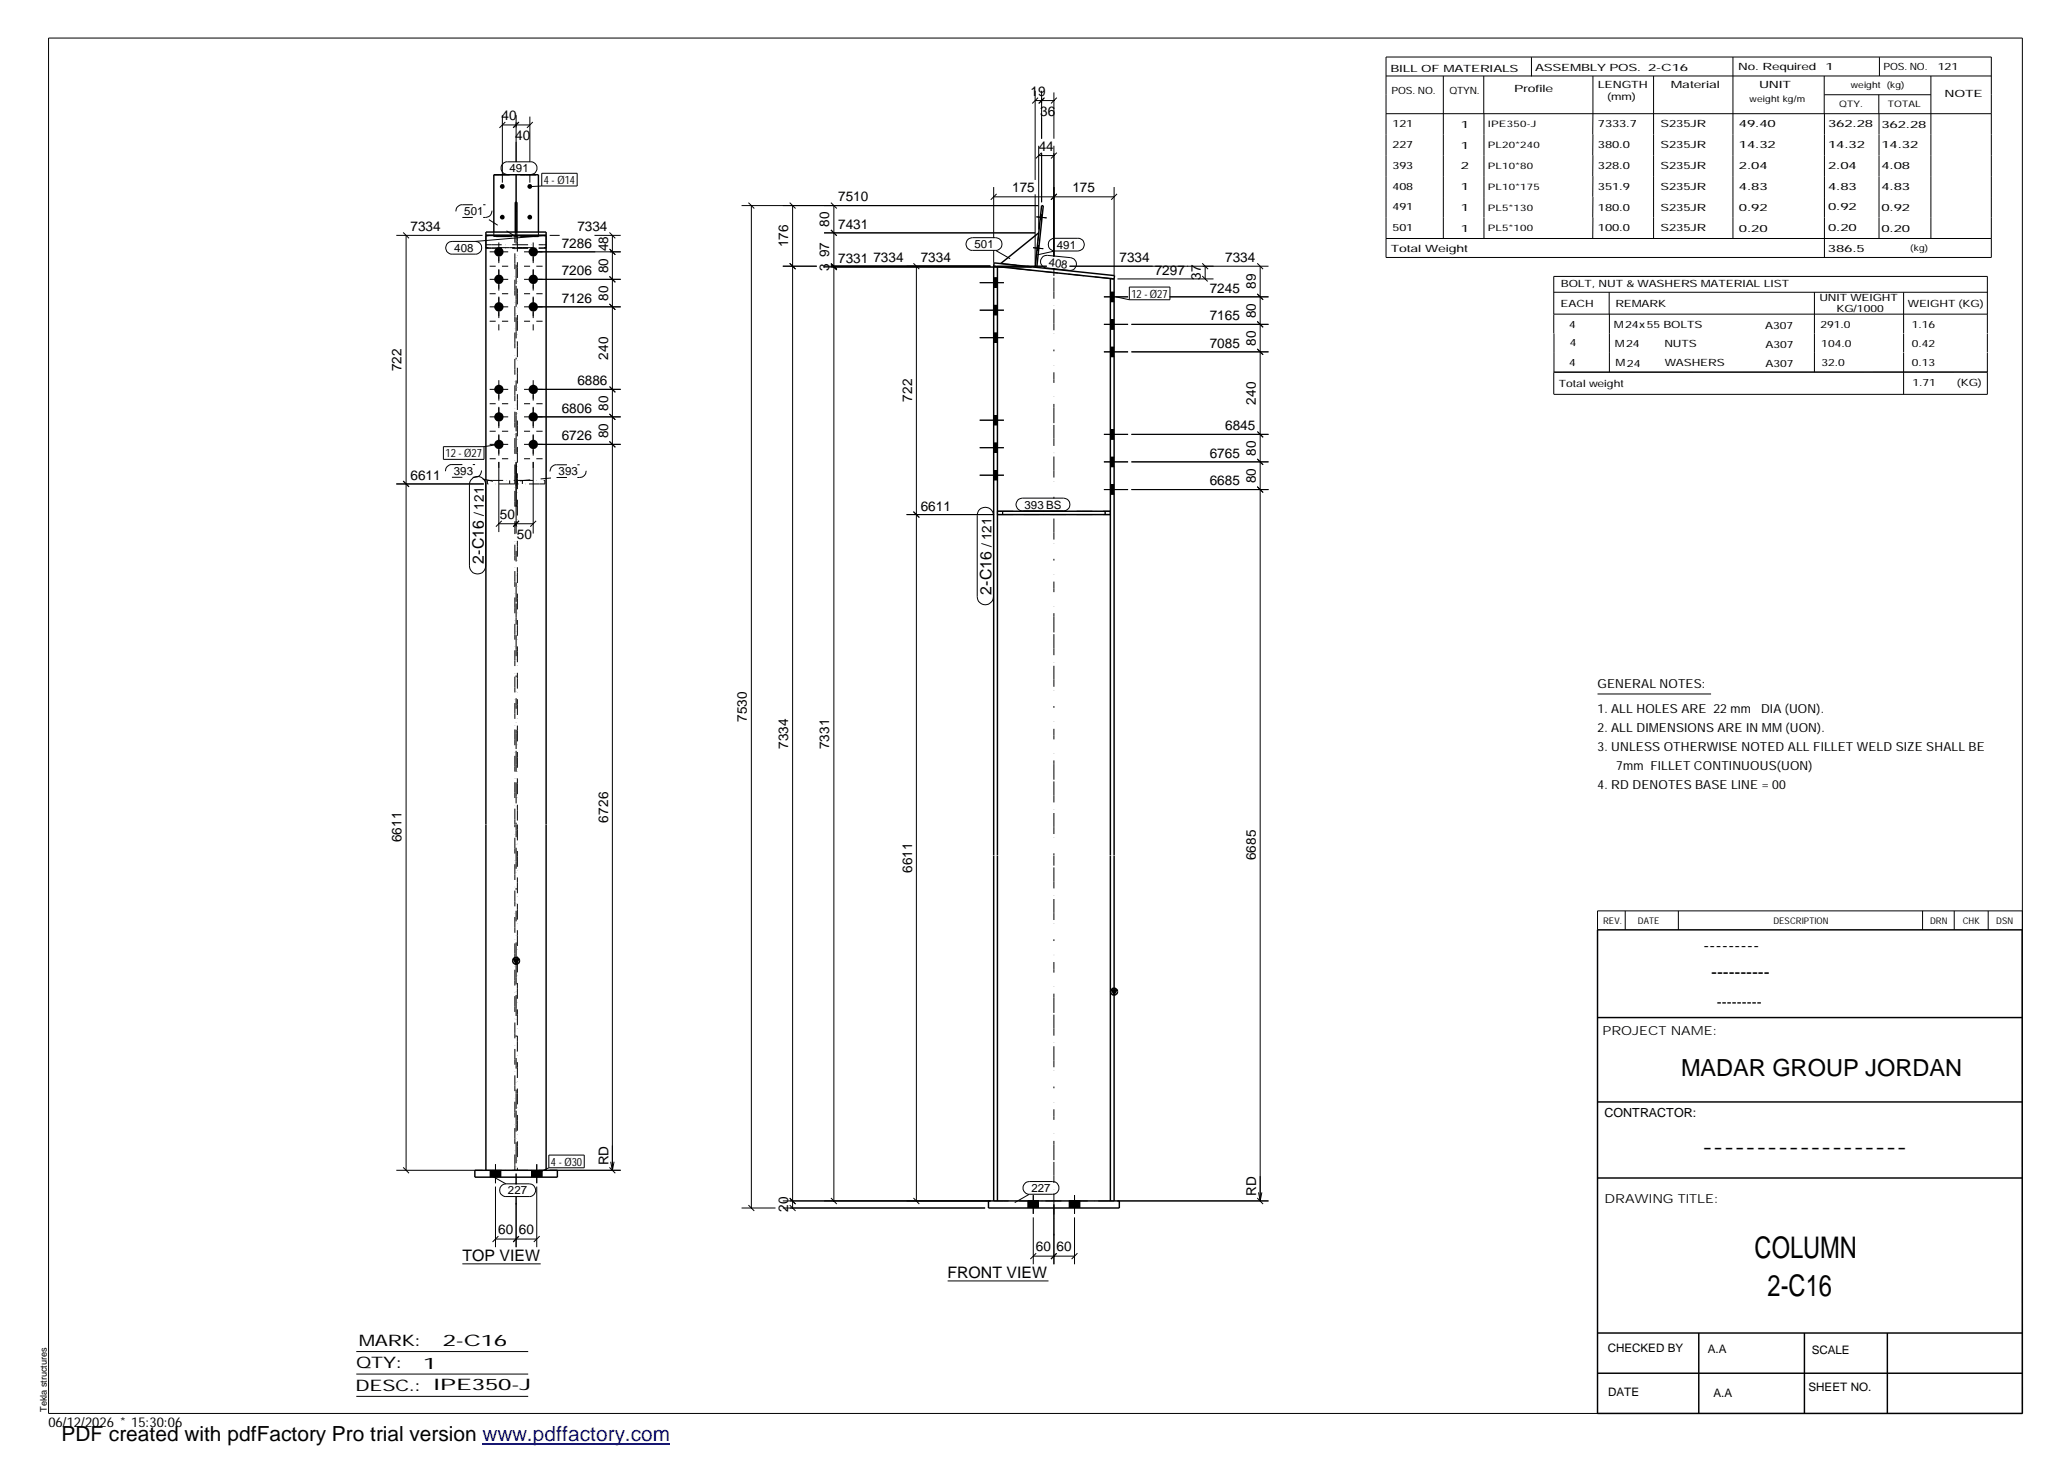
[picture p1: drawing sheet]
<svg xmlns="http://www.w3.org/2000/svg" width="420mm" height="297mm" viewBox="0 0 420 297" stroke-linecap="round" stroke-linejoin="round" font-family="sans-serif">
<g fill="none" stroke="#000" stroke-width=".2">
<path d="M9.9 7.7h401v279.5h-401zM210.3 18.4v18.2M210.9 19.8l-1.2 1.2M211.6 18.4v9.8M212.2 19.8l-1.2 1.2M214.1 18.8v9.4M214.7 19.8l-1.2 1.2M281.6 11.6h123v40.7h-123zM281.6 15.4h123M293.2 15.4v33.1M301.5 15.4v7.7M311.1 11.6v3.9"/>
<path d="M323.6 15.4v16.2M336 15.4v33.1M352.1 11.6v36.9M370.6 15.4v7.7M370.7 19.2h21.6M381.7 19.2v3.9M381.8 11.6v3.8M392.3 15.4v33.1M102.1 23.4v13.7M102.1 37.8v.2M102.1 25.4h5.6M102.4 33.1l.4-.2h5a1.29 1.29 0 0 1 1.3 1.3 1.29 1.29 0 0 1-1.3 1.3h-4.7a1.3 1.3 0 0 1-1.2-1 1.3 1.3 0 0 1 .5-1.4z"/>
<path d="M102.7 24.8l-1.2 1.2M104.3 25.9v.1M104.9 23.4v9.5M104.9 35.4v11.7M105.4 24.8l-1.1 1.2M105.4 24.8l-1.1 1.1M107.7 23.7v9.2M107.7 35.4v1.7M107.7 37.8v.2M108.2 24.8l-1.1 1.2M110.1 35.2h7.2v2.6h-7.2zM110.1 37.8l-2.4 .1"/>
<path d="M201.9 40h24.5M201.9 38v10.4M202.5 39.4l-1.2 1.2M210.3 20.4h3.8M210.3 39.5v14.1M211 31.6h3.1M211 29.6v17M211.6 31.1v10M211.6 31l-1.2 1.2M214.1 29.6v22.5M214.7 31l-1.2 1.2M214.7 39.4l-1.2 1.2"/>
<path d="M226.4 38v18M226.9 39.4l-1.1 1.2M281.6 23.1h123M301.5 23.1v25.4M323.6 31.6v4.2M323.6 35.8v4.2M370.7 23.1v29.2M381.8 23.1v25.4M80.5 47.8h17.5M81.9 47.2l1.2 1.2M82.5 47.8v190M90.9 49.4l.5-.3h.5h4.7a1.29 1.29 0 0 1 1.3 1.2 1.29 1.29 0 0 1-1.3 1.3h-4.7a1.31 1.31 0 0 1-1.2-.8 1.31 1.31 0 0 1 .2-1.4z"/>
<path d="M99.5 54.1h1.2M99.5 59.7h1.2M99.5 51.2h3.8M99.5 56.8h3.8M101.3 49.3v4.2M101.3 54.7v4.3M102 54.1h1.3M102 59.7h1.3M102.1 44.1v.2M106.5 54.1h1.2M106.5 59.7h1.2M106.5 51.2h19.6"/>
<path d="M106.5 56.8h19.6M107.7 44.1v.2M108.3 49.3v4.2M108.3 54.7v4.3M109 54.1h1.2M109 59.7h1.2M111 47.8l-14.4 1.3M111.7 47.8h2M120.8 47.8h5.3M123.8 56.2l1.2 1.1M123.8 50.6l1.2 1.2M123.8 47.2l1.2 1.2"/>
<path d="M124.4 47.8v190M150.7 41.8h60.2M152.1 41.2l1.1 1.2M152.7 41.8v203.6M159 54.1h6.9M160.4 53.5l1.2 1.2M160.4 41.2l1.2 1.2M161 41.8v203.6M167.4 54.1h33.8M167.4 54.3h42.2M167.4 47.3h42.9M168.8 53.7l1.2 1.1-1.1-1.1"/>
<path d="M168.8 53.5l1.2 1.2-1.1-1.1M168.8 46.7l1.2 1.2M168.8 41.2l1.2 1.2M169.4 41.8v202.2M185.6 53.5l1.2 1.2M186.2 54.1v189.9M196.6 48.7l1-.4h4.7a1.29 1.29 0 0 1 1.3 1.3 1.29 1.29 0 0 1-1.3 1.3h-4.7a1.31 1.31 0 0 1-1.2-.8 1.31 1.31 0 0 1 .2-1.4zM199.1 57.4h4.9M201.9 58.4h.7M201.9 56.5h.7M201.9 50.8v2.6M202.3 50.9l2.9 1.7"/>
<path d="M202.6 54.1h10.1M209.9 50.3l2.1 .2M210.6 44.1l2 .2M210.7 50.9h.3M210.7 49.9h.4M211.3 44.6h.4M211.4 43.6l.4 .1M211.9 52.1l1-.2 4.7 .5a1.3 1.3 0 0 1 1.1 1.4 1.3 1.3 0 0 1-1.4 1.1l-4.7-.5a1.29 1.29 0 0 1-1.2-.9 1.29 1.29 0 0 1 .5-1.4zM213.4 48.8l.6-.4h5a1.29 1.29 0 0 1 1.3 1.3 1.29 1.29 0 0 1-1.3 1.3h-4.7a1.31 1.31 0 0 1-1.2-.8 1.31 1.31 0 0 1 .3-1.4zM214.1 54.6v.1M214.3 51l-3.6 .8M217.3 54.1h40.4"/>
<path d="M225.6 59.4h.8M227 56.7h19.5M229.4 58.3h8.3v2.6h-8.3zM244.3 56.1l1.1 1.1M244.3 53.5l1.1 1.2M244.9 54.1v2.6M255.4 59.7l1.2 1.2M255.4 53.5l1.2 1.2M256 54.1v189.9M281.6 48.5h123M315.7 59.4h88.1M323.6 40v8.5"/>
<path d="M326.9 59.4v4.4M368.6 59.4v16.2M386.8 59.4v8.3M99.5 65.3h1.2M99.5 62.3h3.8M99.5 79.1h3.8M101.3 60.3v4.3M101.3 65.9v1.2M101.3 77.2v4.2M102 65.3h1.3M106.5 65.3h1.2M106.5 62.3h19.6"/>
<path d="M106.5 79.1h19.6M108.3 60.3v4.3M108.3 65.9v1.2M108.3 77.2v4.2M109 65.3h1.2M123.8 78.5l1.2 1.2-1.1-1.1M123.8 61.8l1.2 1.1M199.1 63h4.9M199.1 68.6h4.9M201.9 64h.7M201.9 62h.7M201.9 69.5h.7"/>
<path d="M201.9 67.7h.7M224.3 60.3h4.9M224.3 65.9h4.9M224.3 71.5h4.9M225.6 61.3h.8M225.6 66.9h.8M225.6 65h.8M225.6 72.5h.8M225.6 70.6h.8M226.7 60.3l2.7 .6M229.9 65.9h27.8M229.9 71.5h27.8"/>
<path d="M237.6 60.3h20.1M255.4 70.9l1.2 1.2M255.4 65.3l1.2 1.2M315.7 63.8h88.1M315.7 75.6h88.1h-88M315.7 67.8v7.8M327 63.8v11.8M386.8 67.8v3.8M386.8 71.7v8.4M403.8 67.7v-11.5h-88.1v11.5M403.8 67.8v3.8M403.8 71.7v8.4h-88.1v-4.5"/>
<path d="M80.5 98.3h17.8M81.9 97.7l1.2 1.2M90.1 90.7h8.2v2.6h-8.2zM96.1 97.1a1.64 1.64 0 0 1 2.6 1.4v16.5a1.65 1.65 0 0 1-1.7 1.6 1.65 1.65 0 0 1-1.6-1.6v-16.5l.1-.7zM99.5 82h1.2M99.5 87.6h1.2M99.5 93.2h1.2M99.5 84.7h3.8M99.5 90.3h3.8M101.3 82.7v4.3M101.3 88.3v4.3M101.3 93.8v14.3"/>
<path d="M101.3 90.3l-3 .4M102 82h1.3M102 87.6h1.3M102 93.2h1.3M104.9 93.9v14.5M106.5 82h1.2M106.5 87.6h1.2M106.5 93.2h1.2M106.5 84.7h19.6M106.5 90.3h19.6M108.3 82.7v4.3M108.3 88.3v4.3"/>
<path d="M108.3 93.8v14.6M109 82h1.2M109 87.6h1.2M109 93.2h1.2M123.8 89.7l1.2 1.2M123.8 84.1l1.2 1.2M199.1 85.4h4.9M199.1 91h4.9M199.1 96.5h4.9M201.9 86.3h.7M201.9 84.4h.7M201.9 91.9h.7"/>
<path d="M201.9 90h.7M201.9 97.5h.7M201.9 95.6h.7M224.3 88.3h4.9M224.3 93.8h4.9M224.3 99.5h4.9M225.6 89.2h.8M225.6 87.3h.8M225.6 94.8h.8M225.6 92.9h.8M225.6 98.5h.8M229.9 88.3h27.8"/>
<path d="M229.9 93.8h27.8M229.9 99.5h27.8M255.4 98.9l1.2 1.2M255.4 93.2l1.2 1.2M255.4 87.7l1.2 1.1M101.3 106.4h7M101.9 105.8l-1.1 1.2M105.5 105.8l-1.2 1.2M108.9 105.8l-1.2 1.2M184.2 104.5h17.8M185.6 104l1.2 1.1M199 103.5a1.67 1.67 0 0 1 1.8-.3 1.67 1.67 0 0 1 1 1.5v16.5a1.65 1.65 0 0 1-1.6 1.7 1.65 1.65 0 0 1-1.7-1.7v-16.5l.2-.6z"/>
<path d="M206.8 101.6l.9-.4h8.4a1.29 1.29 0 0 1 1.3 1.3 1.29 1.29 0 0 1-1.3 1.3h-8.4a1.31 1.31 0 0 1-1.2-.8 1.31 1.31 0 0 1 .3-1.4zM225.6 100.4h.8M324.6 141h23M330.2 185.1v3.8M341 185.1v3.8M390.6 185.1v3.8M397 185.1v3.8M403.9 185.1v3.8M410.9 185.1h-86.3v3.8M80.5 237.8h17.5M81.9 237.2l1.2 1.2M99.6 237.8v1.4"/>
<path d="M99.8 238.9l3 1.6M100.7 236.5v3.9M101.7 237.8v1.4M104.9 238.4v2.2M108 237.8v1.4M109.1 236.5v3.9M110.1 237.8v1.4M111.5 234.7h7.2v2.6h-7.2zM111.5 237.3l-2.4 1.1M111.7 237.8h14.4M123.8 237.2l1.2 1.2M124.1 236l.3 1.8"/>
<path d="M124.8 236l-.4 1.8M93.9 256.8h16M100.7 241.1v12.3M100.7 251.7h8.4M101.3 251.1l-1.2 1.2M101.9 240.9l.4-.3 .5-.1h4.7a1.29 1.29 0 0 1 1.3 1.3 1.29 1.29 0 0 1-1.3 1.3h-4.7a1.28 1.28 0 0 1-1.2-.8 1.28 1.28 0 0 1 .3-1.4zM104.9 243.1v10.3M105.5 251.1l-1.2 1.2 1.1-1.1M109.1 241.1v12.3M109.6 251.1l-1.1 1.2M150.7 245.4h6.9M152.1 244.8l1.1 1.2"/>
<path d="M159 245.4h41.2M159 244h42.2M160.4 244.8l1.2 1.2M160.4 243.4l1.2 1.2-1.1-1.1M168.8 243.4l1.2 1.2M185.6 243.4l1.2 1.2M208.4 240.3l.7-.2h4.8a1.29 1.29 0 0 1 1.3 1.2 1.29 1.29 0 0 1-1.3 1.3h-4.8a1.3 1.3 0 0 1-1.2-.9 1.3 1.3 0 0 1 .5-1.4zM208.9 244v1.4M209.1 242.6l-2.9 1.7M209.9 242.8v3.8M209.9 247.3v9.6M209.9 255.2h8.4"/>
<path d="M210.5 254.6l-1.2 1.2M211 244v1.4M214.1 244.7v12.2M214.7 254.6l-1.2 1.2 1.1-1.1M217.3 244v1.4M218.3 242.8v3.8M218.3 247.3v9.6M218.9 254.6l-1.2 1.2M219.4 244v1.4M227 244h30.7M255.4 243.4l1.2 1.2M255.7 242.3l.3 1.7"/>
<path d="M256.4 242.3l-.4 1.7M72.4 274.6h34.9M72.4 279.2h34.9M192.5 260.3h20.5M72.4 283.7h34.9"/>
</g>
<g fill="#000">
<path d="M104.3 194.8h1.1l-.5 1.1zM225.8 201.1h1.1l-.5 1z"/>
<path d="M201.9 56.5h.7v1.9h-.7z" fill-rule="evenodd"/>
<path d="M201.9 56.5h.7v1.9h-.7z" fill-rule="evenodd"/>
<path d="M210.7 49.9h.4l-.1 1h-.3z" fill-rule="evenodd"/>
<path d="M210.7 49.9h.4l-.1 1h-.3z" fill-rule="evenodd"/>
<path d="M211.4 43.6l.4 .1-.1 .9h-.4z" fill-rule="evenodd"/>
<path d="M211.4 43.6l.4 .1-.1 .9h-.4z" fill-rule="evenodd"/>
<path d="M201.9 62h.7v2h-.7z" fill-rule="evenodd"/>
<path d="M201.9 62h.7v2h-.7z" fill-rule="evenodd"/>
<path d="M201.9 67.7h.7v1.8h-.7z" fill-rule="evenodd"/>
<path d="M201.9 67.7h.7v1.8h-.7z" fill-rule="evenodd"/>
<path d="M225.6 59.4h.8v1.9h-.8z" fill-rule="evenodd"/>
<path d="M225.6 59.4h.8v1.9h-.8z" fill-rule="evenodd"/>
<path d="M225.6 65h.8v1.9h-.8z" fill-rule="evenodd"/>
<path d="M225.6 65h.8v1.9h-.8z" fill-rule="evenodd"/>
<path d="M225.6 70.6h.8v1.9h-.8z" fill-rule="evenodd"/>
<path d="M225.6 70.6h.8v1.9h-.8z" fill-rule="evenodd"/>
<path d="M201.9 84.4h.7v1.9h-.7z" fill-rule="evenodd"/>
<path d="M201.9 84.4h.7v1.9h-.7z" fill-rule="evenodd"/>
<path d="M201.9 90h.7v1.9h-.7z" fill-rule="evenodd"/>
<path d="M201.9 90h.7v1.9h-.7z" fill-rule="evenodd"/>
<path d="M201.9 95.6h.7v1.9h-.7z" fill-rule="evenodd"/>
<path d="M201.9 95.6h.7v1.9h-.7z" fill-rule="evenodd"/>
<path d="M225.6 87.3h.8v1.9h-.8z" fill-rule="evenodd"/>
<path d="M225.6 87.3h.8v1.9h-.8z" fill-rule="evenodd"/>
<path d="M225.6 92.9h.8v1.9h-.8z" fill-rule="evenodd"/>
<path d="M225.6 92.9h.8v1.9h-.8z" fill-rule="evenodd"/>
<path d="M225.6 98.5h.8v1.9h-.8z" fill-rule="evenodd"/>
<path d="M225.6 98.5h.8v1.9h-.8z" fill-rule="evenodd"/>
<path d="M99.6 237.8h2.1v1.4h-2.1z" fill-rule="evenodd"/>
<path d="M99.6 237.8h2.1v1.4h-2.1z" fill-rule="evenodd"/>
<path d="M108 237.8h2.1v1.4h-2.1z" fill-rule="evenodd"/>
<path d="M108 237.8h2.1v1.4h-2.1z" fill-rule="evenodd"/>
<path d="M208.9 244h2.1v1.4h-2.1z" fill-rule="evenodd"/>
<path d="M208.9 244h2.1v1.4h-2.1z" fill-rule="evenodd"/>
<path d="M217.3 244h2.1v1.4h-2.1z" fill-rule="evenodd"/>
<path d="M217.3 244h2.1v1.4h-2.1z" fill-rule="evenodd"/>
<circle cx="102" cy="37.9" r=".5"/>
<circle cx="107.6" cy="37.9" r=".5"/>
<circle cx="101.4" cy="56.8" r=".95"/>
<circle cx="101.4" cy="51.2" r=".95"/>
<circle cx="102.1" cy="44.1" r=".49"/>
<circle cx="107.6" cy="44.1" r=".49"/>
<circle cx="108.4" cy="56.8" r=".95"/>
<circle cx="108.4" cy="51.2" r=".95"/>
<circle cx="101.4" cy="62.4" r=".94"/>
<circle cx="101.4" cy="79.1" r=".94"/>
<circle cx="108.4" cy="62.4" r=".94"/>
<circle cx="108.4" cy="79.1" r=".94"/>
<circle cx="101.4" cy="90.3" r=".94"/>
<circle cx="101.4" cy="84.7" r=".94"/>
<circle cx="108.4" cy="90.3" r=".94"/>
<circle cx="108.4" cy="84.7" r=".94"/>
</g>
<g fill="none" stroke="#000" stroke-width=".3">
<path d="M98.7 47.8h12.3M100.3 47.1v-11.6h9.1v11.6M104.7 47.1v-6h.3v6M201.9 54.1l.7 .1v119.5M201.9 54.1v119.6M201.9 54.1l.1-.7 24.4 2.6v.7M201.9 54.1l24.5 2.6M210.3 54.3l1.3-12.5h.4l-1.3 12.5M211 47.3l-7.7 6.2M226.4 56.7l-.8-.1v117.1M226.4 56.7v117M202.6 103.9h23"/>
<path d="M202.6 104.5h23M201.9 173.8v70.2M202.6 173.8v70.2M225.6 173.8v70.2M226.4 173.8v70.2M104.3 194.8h1.1l-.5 1.1zM324.6 188.9h86.2l.1 98.3h-86.3zM225.8 201.1h1.1l-.5 1zM324.6 206.7h86.3M96.5 237.8h16.7v1.4h-16.7zM98.7 237.8v-190.7h12.3v190.7M324.6 239.3h86.3"/>
<path d="M324.6 223.9h86.3M200.8 244h26.6v1.4h-26.6zM324.6 270.8h86.3M324.6 279h86.3M345.1 270.8v16.4M366.6 270.8v16.4M383.5 270.8v16.4"/>
<circle cx="104.8" cy="195.2" r=".7"/>
<circle cx="226.3" cy="201.5" r=".7"/>
</g>
<g fill="none" stroke="#000" stroke-width=".2" stroke-dasharray="1.1 0 2.1 .7 0 1.4" stroke-linecap="butt">
<path d="M100.3 35.5h9.1M98.7 50.4h12.3M98.7 47.8v2.6M98.7 49.7h12.3M100.3 48h9.1M100.3 48.1v-.1M100.3 47.1v1M104.6 47.9h-5.9M104.6 50.3h-5.9M104.7 48h.3M104.7 47.3h.3M104.7 47.1v.9"/>
<path d="M105 47.1v.9M105.1 47.9v59M105.1 50.3h5.9M105.1 47.9h5.9M109.4 48.1v-.1M109.4 47.1v1M109.4 48.1h-9.1M111 47.8v2.6M203.3 53.5l7 .8M210.3 54.3h.4M210.3 54.3l.7-7M225.6 56.6l-23-2.4"/>
<path d="M99 98.3v-.7M99 97.6h5.6M103.5 97.6v.7M104.6 98.3h-5.6M104.6 97.6v.7M105.1 97.6h5.6M105.1 98.3v-.7M106.1 97.6v.7M110.7 97.6v.7M110.7 98.3h-5.6M104.6 102.9v-55M105.1 109.9v57.6"/>
<path d="M202.6 104.5h23M202.6 103.9h23M202.6 104.5v-.6M203.7 104.5v-.6M224.5 104.5v-.6M225.6 104.5v-.6M225.6 103.9v.6M104.6 167.5v-61.6M105.1 167.5v70.3M98.7 237.8h12.3M104.6 237.8v-70.3M226.4 244h-24.5"/>
</g>
<path d="M214.1 52.1v-3.7M104.9 106.9v-1M104.9 102.9v-60.8M214.1 101.3v-46.7M104.9 167.5v-57.6M214.1 173.7v-70M104.9 244.8v-1.7M104.9 240.6v-73.1M214.1 251v-77.2" fill="none" stroke="#000" stroke-width=".2" stroke-dasharray=".4 3.2 0 .7 1.4 0 2.8 .7 0 1.4 1.4 0 2.8" stroke-linecap="butt"/>
<g fill="none" stroke="#000" stroke-width=".2" stroke-dasharray="2.1 2.1" stroke-linecap="butt">
<path d="M93.9 44.2h4.7M93.9 41.6h4.7M93.9 41.6a1.29 1.29 0 0 0-1.3 1.3 1.29 1.29 0 0 0 1.3 1.3M98.6 44.2a1.29 1.29 0 0 0 1.3-1.3 1.29 1.29 0 0 0-1.3-1.3M104.7 48l-6.1-3.8M91.8 97h4.7M91.8 94.4h4.7M91.8 94.4a1.29 1.29 0 0 0-1.3 1.3 1.29 1.29 0 0 0 1.3 1.3M96.5 97a1.29 1.29 0 0 0 1.3-1.3 1.29 1.29 0 0 0-1.3-1.3M100.2 97.8l-3.7-.8M105.6 97.7l7.5-.7M113.1 97h4.7"/>
<path d="M113.1 94.4h4.7M113.1 94.4a1.29 1.29 0 0 0-1.3 1.3 1.29 1.29 0 0 0 1.3 1.3M117.8 97a1.29 1.29 0 0 0 1.3-1.3 1.29 1.29 0 0 0-1.3-1.3"/>
</g>
<path d="M98 293.3h38.2" fill="none" stroke="#00f" stroke-width=".3"/>
<g font-size="6.1">
<text x="356.5" y="255.5">COLUMN</text>
<text x="359.1" y="263.3">2-C16</text>
</g>
<text font-size="4.8" x="341.5" y="218.6">MADAR GROUP JORDAN</text>
<text font-size="4.2" x="12.5" y="292.7">PDF created with pdfFactory Pro trial version www.pdffactory.com</text>
<g font-size="3.6">
<text x="346.1" y="193.2">---------</text>
<text x="347.7" y="198.6">----------</text>
<text x="345.8" y="234.2">-------------------</text>
</g>
<g font-size="3.2">
<text x="98.3" y="114.5" transform="rotate(-90 98.3 114.5)">2-C16</text>
<text x="201.5" y="120.8" transform="rotate(-90 201.5 120.8)">2-C16</text>
<text x="93.9" y="256.3">TOP VIEW</text>
<text x="192.5" y="259.7">FRONT VIEW</text>
<text x="72.9" y="273.5">MARK:</text>
<text x="90" y="273.5">2-C16</text>
<text x="72.4" y="278">QTY:</text>
<text x="86" y="278.1">1</text>
<text x="72.2" y="282.6">DESC.:</text>
<text x="88.1" y="282.4">IPE350-J</text>
</g>
<text font-size="3" x="348.8" y="204.5">---------</text>
<g font-size="2.8">
<text x="209.4" y="19.5">19</text>
<text x="211.3" y="23.5">36</text>
<text x="101.9" y="24.4">40</text>
<text x="104.7" y="28.4">40</text>
<text x="211" y="30.7">44</text>
<text x="170.3" y="40.9">7510</text>
<text x="205.7" y="39.1">175</text>
<text x="217.9" y="39.1">175</text>
<text x="83.4" y="47">7334</text>
<text x="117.3" y="47">7334</text>
<text x="168.5" y="46.1" transform="rotate(-90 168.5 46.1)">80</text>
<text x="170.3" y="46.5">7431</text>
<text x="114.1" y="50.3">7286</text>
<text x="123.5" y="51" transform="rotate(-90 123.5 51)">48</text>
<text x="160.1" y="50.3" transform="rotate(-90 160.1 50.3)">176</text>
<text x="168.5" y="52.3" transform="rotate(-90 168.5 52.3)">97</text>
<text x="170.3" y="53.5">7331</text>
<text x="177.5" y="53.2">7334</text>
<text x="187.1" y="53.2">7334</text>
<text x="227.5" y="53.2">7334</text>
<text x="248.9" y="53.2">7334</text>
<text x="114.1" y="55.9">7206</text>
<text x="123.5" y="55.5" transform="rotate(-90 123.5 55.5)">80</text>
<text x="168.5" y="55" transform="rotate(-90 168.5 55)">3</text>
<text x="234.6" y="55.8">7297</text>
<text x="244" y="56.9" transform="rotate(-90 244 56.9)">37</text>
<text x="245.8" y="59.5">7245</text>
<text x="255.1" y="58.7" transform="rotate(-90 255.1 58.7)">89</text>
<text x="114.1" y="61.5">7126</text>
<text x="123.5" y="61.1" transform="rotate(-90 123.5 61.1)">80</text>
<text x="245.8" y="65.1">7165</text>
<text x="255.1" y="64.7" transform="rotate(-90 255.1 64.7)">80</text>
<text x="245.8" y="70.7">7085</text>
<text x="255.1" y="70.3" transform="rotate(-90 255.1 70.3)">80</text>
<text x="81.6" y="75.4" transform="rotate(-90 81.6 75.4)">722</text>
<text x="123.5" y="73.1" transform="rotate(-90 123.5 73.1)">240</text>
<text x="114.1" y="83.8">6806</text>
<text x="117.3" y="78.3">6886</text>
<text x="123.5" y="83.5" transform="rotate(-90 123.5 83.5)">80</text>
<text x="185.3" y="81.6" transform="rotate(-90 185.3 81.6)">722</text>
<text x="255.1" y="82.2" transform="rotate(-90 255.1 82.2)">240</text>
<text x="114.1" y="89.4">6726</text>
<text x="123.5" y="89.1" transform="rotate(-90 123.5 89.1)">80</text>
<text x="248.9" y="87.4">6845</text>
<text x="245.8" y="93">6765</text>
<text x="255.1" y="92.6" transform="rotate(-90 255.1 92.6)">80</text>
<text x="83.4" y="97.5">6611</text>
<text x="245.8" y="98.6">6685</text>
<text x="255.1" y="98.2" transform="rotate(-90 255.1 98.2)">80</text>
<text x="98.3" y="104.9" transform="rotate(-90 98.3 104.9)">/ 121</text>
<text x="101.6" y="105.5">50</text>
<text x="187.1" y="103.7">6611</text>
<text x="105" y="109.5">50</text>
<text x="201.5" y="111.2" transform="rotate(-90 201.5 111.2)">/ 121</text>
<text x="151.7" y="146.7" transform="rotate(-90 151.7 146.7)">7530</text>
<text x="160.1" y="152.2" transform="rotate(-90 160.1 152.2)">7334</text>
<text x="168.5" y="152.3" transform="rotate(-90 168.5 152.3)">7331</text>
<text x="123.5" y="167.1" transform="rotate(-90 123.5 167.1)">6726</text>
<text x="81.6" y="171.1" transform="rotate(-90 81.6 171.1)">6611</text>
<text x="185.3" y="177.4" transform="rotate(-90 185.3 177.4)">6611</text>
<text x="255.1" y="174.8" transform="rotate(-90 255.1 174.8)">6685</text>
<text x="123.6" y="236.8" transform="rotate(-90 123.6 236.8)">RD</text>
<text x="255.2" y="243" transform="rotate(-90 255.2 243)">RD</text>
<text x="101.2" y="250.8">60</text>
<text x="105.4" y="250.8">60</text>
<text x="160.1" y="246.3" transform="rotate(-90 160.1 246.3)">20</text>
<text x="210.5" y="254.2">60</text>
<text x="214.7" y="254.2">60</text>
<text x="9.8" y="290">06/12/2026 * 15:30:06</text>
</g>
<g font-size="2.5">
<text x="324.6" y="139.9">GENERAL NOTES:</text>
<text x="324.6" y="148.7">2. ALL DIMENSIONS ARE IN MM (UON).</text>
<text x="324.6" y="144.9">1. ALL HOLES ARE 22 mm</text>
<text x="357.8" y="144.9">DIA (UON).</text>
<text x="324.6" y="152.5">3. UNLESS OTHERWISE NOTED ALL FILLET WELD SIZE SHALL BE</text>
<text x="324.6" y="160.2">4. RD DENOTES BASE LINE = 00</text>
<text x="328.4" y="156.4">7mm FILLET CONTINUOUS(UON)</text>
<text x="325.6" y="210.3">PROJECT NAME:</text>
<text x="326" y="226.9">CONTRACTOR:</text>
<text x="326" y="244.4">DRAWING TITLE:</text>
</g>
<g font-size="2.4">
<text x="326.7" y="274.7">CHECKED BY</text>
<text x="347" y="275">A.A</text>
<text x="368.1" y="275.1">SCALE</text>
<text x="326.7" y="283.6">DATE</text>
<text x="348.1" y="283.9">A.A</text>
<text x="367.5" y="282.6">SHEET NO.</text>
</g>
<g font-size="2.3">
<text x="103.5" y="35">491</text>
<text x="110.5" y="37.4">4 - Ø14</text>
<text x="94.3" y="43.8">501</text>
<text x="92.3" y="51.2">408</text>
<text x="198" y="50.4">501</text>
<text x="214.7" y="50.6">491</text>
<text x="213" y="54.1" transform="rotate(6 213 54.1)">408</text>
<text x="229.9" y="60.5">12 - Ø27</text>
<text x="90.5" y="92.9">12 - Ø27</text>
<text x="92.2" y="96.5">393</text>
<text x="113.5" y="96.6">393</text>
<text x="208.2" y="103.4">393 BS</text>
<text x="111.9" y="236.9">4 - Ø30</text>
<text x="103.2" y="242.7">227</text>
<text x="209.5" y="242.2">227</text>
</g>
<g font-size="2">
<text x="282.5" y="14.6">BILL OF MATERIALS</text>
<text x="311.9" y="14.4">ASSEMBLY POS.</text>
<text x="324.6" y="17.9">LENGTH</text>
<text x="334.9" y="14.4">2-C16</text>
<text x="339.5" y="17.9">Material</text>
<text x="353.1" y="14.2">No. Required</text>
<text x="357.4" y="17.9">UNIT</text>
<text x="370.9" y="14.2">1</text>
<text x="382.7" y="14.2">POS. NO.</text>
<text x="393.7" y="14.3">121</text>
<text x="282.7" y="19.1">POS. NO.</text>
<text x="294.5" y="19">QTYN.</text>
<text x="307.6" y="18.7">Profile</text>
<text x="326.5" y="20.4">(mm)</text>
<text x="395.1" y="19.6">NOTE</text>
<text x="282.9" y="25.8">121</text>
<text x="296.8" y="26">1</text>
<text x="324.7" y="25.9">7333.7</text>
<text x="337.4" y="25.9">S235JR</text>
<text x="353.3" y="25.9">49.40</text>
<text x="371.4" y="25.9">362.28</text>
<text x="382.3" y="25.9">362.28</text>
<text x="282.9" y="30">227</text>
<text x="282.9" y="34.3">393</text>
<text x="296.8" y="30.2">1</text>
<text x="296.8" y="34.4">2</text>
<text x="324.7" y="30.1">380.0</text>
<text x="324.7" y="34.4">328.0</text>
<text x="337.4" y="30.1">S235JR</text>
<text x="337.4" y="34.3">S235JR</text>
<text x="353.3" y="30.1">14.32</text>
<text x="353.3" y="34.4">2.04</text>
<text x="371.4" y="30.1">14.32</text>
<text x="371.4" y="34.3">2.04</text>
<text x="382.3" y="30.2">14.32</text>
<text x="382.3" y="34.4">4.08</text>
<text x="282.9" y="38.5">408</text>
<text x="296.8" y="38.6">1</text>
<text x="324.7" y="38.6">351.9</text>
<text x="337.4" y="38.6">S235JR</text>
<text x="353.3" y="38.6">4.83</text>
<text x="371.4" y="38.6">4.83</text>
<text x="382.3" y="38.6">4.83</text>
<text x="282.9" y="42.7">491</text>
<text x="282.9" y="46.9">501</text>
<text x="296.8" y="42.9">1</text>
<text x="296.8" y="47.1">1</text>
<text x="324.7" y="42.8">180.0</text>
<text x="324.7" y="47">100.0</text>
<text x="337.4" y="42.8">S235JR</text>
<text x="337.4" y="47">S235JR</text>
<text x="353.3" y="42.8">0.92</text>
<text x="353.3" y="47.1">0.20</text>
<text x="371.4" y="42.7">0.92</text>
<text x="371.4" y="47">0.20</text>
<text x="382.3" y="42.9">0.92</text>
<text x="382.3" y="47.1">0.20</text>
<text x="282.6" y="51.3">Total Weight</text>
<text x="371.4" y="51.2">386.5</text>
<text x="317.1" y="58.4">BOLT, NUT &amp; WASHERS MATERIAL LIST</text>
<text x="317.1" y="62.5">EACH</text>
<text x="328.2" y="62.4">REMARK</text>
<text x="369.7" y="61.2">UNIT WEIGHT</text>
<text x="373.1" y="63.4">KG/1000</text>
<text x="387.6" y="62.3">WEIGHT (KG)</text>
<text x="318.8" y="66.6">4</text>
<text x="318.9" y="70.3">4</text>
<text x="327.9" y="66.7">M24x55 BOLTS</text>
<text x="328.1" y="70.5">M24</text>
<text x="338.2" y="70.5">NUTS</text>
<text x="358.6" y="66.7">A307</text>
<text x="358.7" y="70.7">A307</text>
<text x="369.9" y="66.7">291.0</text>
<text x="370" y="70.4">104.0</text>
<text x="388.4" y="66.6">1.16</text>
<text x="388.4" y="70.5">0.42</text>
<text x="318.8" y="74.5">4</text>
<text x="328.3" y="74.5">M24</text>
<text x="338.2" y="74.5">WASHERS</text>
<text x="358.7" y="74.7">A307</text>
<text x="370.1" y="74.3">32.0</text>
<text x="388.4" y="74.5">0.13</text>
<text x="316.7" y="78.6">Total weight</text>
<text x="388.6" y="78.5">1.71</text>
<text x="397.6" y="78.4">(KG)</text>
</g>
<g font-size="1.9">
<text x="325.7" y="187.8">REV.</text>
<text x="332.8" y="187.6">DATE</text>
<text x="360.3" y="187.7">DESCRIPTION</text>
<text x="392.1" y="187.6">DRN</text>
<text x="398.8" y="187.6">CHK</text>
<text x="405.6" y="187.7">DSN</text>
<text x="9.5" y="286.8" transform="rotate(-90 9.5 286.8)">Tekla structures</text>
</g>
<g font-size="1.8">
<text x="376" y="17.9">weight (kg)</text>
<text x="355.5" y="20.7">weight kg/m</text>
<text x="373.6" y="21.7">QTY.</text>
<text x="383.5" y="21.8">TOTAL</text>
<text x="302.3" y="25.9">IPE350-J</text>
<text x="302.3" y="30.1">PL20*240</text>
<text x="302.3" y="34.3">PL10*80</text>
<text x="302.3" y="38.6">PL10*175</text>
<text x="302.3" y="42.8">PL5*130</text>
<text x="302.3" y="47">PL5*100</text>
<text x="388.1" y="50.9">(kg)</text>
</g>
</svg>
